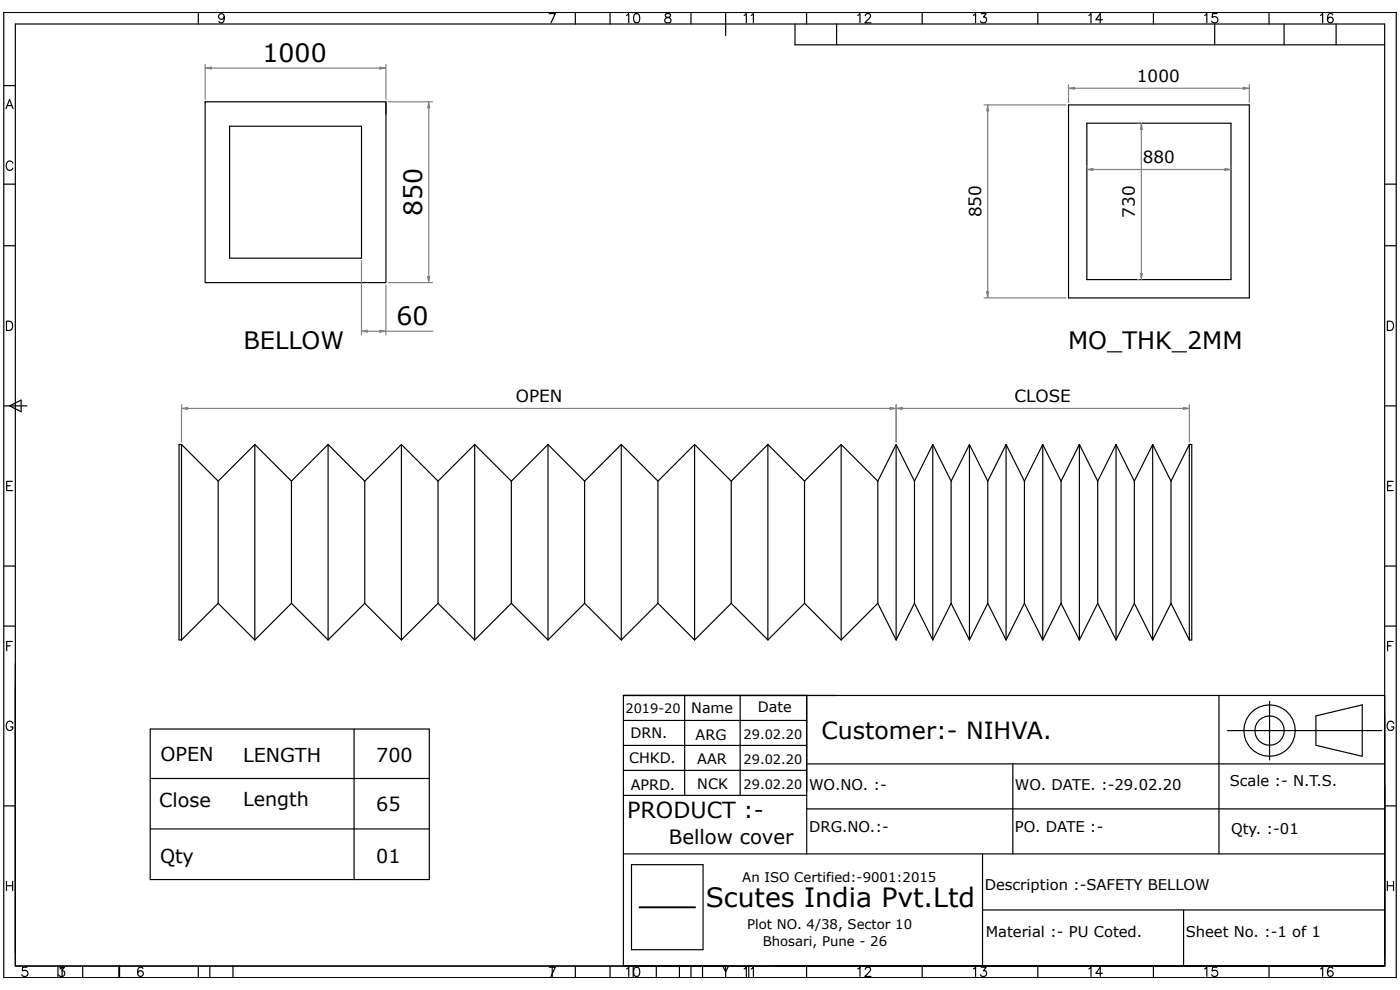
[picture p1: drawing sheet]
<svg xmlns="http://www.w3.org/2000/svg" width="297mm" height="210mm" viewBox="0 0 297 210" stroke-linecap="round" stroke-linejoin="round" font-family="sans-serif">
<!-- layer: 0 -->
<g fill="none" stroke="#000" stroke-width=".25">
<path d="M.8 18.2h2.5M.8 2.6h295.4v204.8h-295.4zM3.3 5.1h290.4v199.8h-290.4zM42.1 2.6v2.5M47.6 3.5a.61 .61 0 0 1-.9 .6 .61 .61 0 0 1-.2-1 .61 .61 0 0 1 1 .1 1.77 1.77 0 0 1-.2 1.6 .58 .58 0 0 1-.8-.2M116.5 2.9h1.3l-.9 1.9M122.1 2.6v2.5M129.4 2.6v2.5M132.9 3.3l.5-.4v1.9M134.7 3a.64 .64 0 0 1 .9 .3 .99 .99 0 0 1-.6 1.5 1.25 1.25 0 0 1-.3-1.8zM141.2 3a.4 .4 0 0 0 .2 .6 .7 .7 0 0 1 .8 .3 .7 .7 0 0 1-.1 .9 .79 .79 0 0 1-1.1-.3 .98 .98 0 0 1 1.1-1l.1-.3a.74 .74 0 0 0-1-.2zM146.6 2.6v2.5"/>
<path d="M153.9 2.6v4.9M157.9 3.3l.4-.4v1.9M159.4 3.3l.4-.4v1.9M168.7 5.1v4.4h125M171.1 2.6v2.5M177.5 5.1v4.4M182 3.3l.4-.4v1.9M183.6 3.4l.3-.5 .7 .2a.61 .61 0 0 1-.2 .8l-.9 .9h1.3M195.6 2.6v2.5M206.5 3.3l.5-.4v1.9M208.2 2.9h1l-.6 .7a.65 .65 0 0 1 .5 1.1 .65 .65 0 0 1-1.1-.2M220.2 2.6v2.5"/>
<path d="M231 3.3l.4-.4v1.9M233.9 4.2h-1.4l.9-1.3v1.9M244.7 2.6v2.5M255.6 3.3l.4-.4v1.9M257.7 5.1v4.4M258.2 2.9h-1l-.1 .8a.69 .69 0 0 1 1.1 0 .69 .69 0 0 1-.1 1 .69 .69 0 0 1-1.1-.2M269.2 2.6v2.5M272.4 5.1v4.4M280.1 3.3l.5-.4v1.9M282.7 3.2a.58 .58 0 0 0-.8-.2 1.12 1.12 0 0 0 .4 1.8 .61 .61 0 0 0 .5-.6 .61 .61 0 0 0-.6-.6 .61 .61 0 0 0-.6 .6M283.4 5.1v4.4M.8 39.1h2.5"/>
<path d="M1.3 23.1l.7-2 .8 2M1.6 22.4h.9M2.7 34.6a.72 .72 0 0 0-.8-.4 .72 .72 0 0 0-.6 .7v.5a.72 .72 0 0 0 .6 .7 .72 .72 0 0 0 .8-.4M43.5 21.6h38.4v38.4h-38.4zM48.7 26.8h28v28h-28zM81.9 21.6v2.6M293.7 39.1h2.5M.8 52.1h2.5M293.7 52.1h2.5M1.4 68.1h.6a1.05 1.05 0 0 1 .7 1 1.05 1.05 0 0 1-.7 1h-.6zM294.3 68.1h.7a1.05 1.05 0 0 1 .7 1 1.05 1.05 0 0 1-.7 1h-.7zM.8 86.1h4.9"/>
<path d="M2 86.1l2.5-1.2v2.4zM293.7 86.1h2.5M1.4 103h.8M2.6 102.1h-1.2v2h1.2M294.4 103h.7M295.6 102.1h-1.2v2h1.2M.8 132.8h2.5M.8 120.1h2.5M1.4 137h.8M2.6 136.1h-1.2v1.9M293.7 132.8h2.5M293.7 120.1h2.5"/>
<path d="M294.4 137h.7M295.6 136.1h-1.2v1.9M2.7 153.4a.72 .72 0 0 0-.8-.4 .72 .72 0 0 0-.6 .7v.5a.7 .7 0 0 0 .7 .8 .7 .7 0 0 0 .7-.8h-.4M132.2 152.8h38.9M132.2 158.1h38.9M145.2 147.5v21.2M157 147.5v21.2M171.1 147.5v33.6M258.6 147.5v33.6M260.4 155h32.7M269.3 148.7v12.5M279.2 151.9l9.8-2.4v10.9l-9.8-2.3z"/>
<path d="M293.7 147.5h-161.5v57.4M295.7 153.4a.72 .72 0 0 0-.8-.4 .72 .72 0 0 0-.6 .7v.5a.7 .7 0 0 0 .7 .8 .7 .7 0 0 0 .7-.8h-.5M132.2 163.4h38.9M132.2 168.7h38.9M171.1 162h122.6M171.1 171.6h122.6M214.9 162v19.1M132.2 181.1h161.5M208.4 181.1v23.8M208.4 193h85.3M251.1 193v11.9M12.3 204.9v2.5"/>
<circle cx="269.3" cy="155" r="3.1"/>
<circle cx="269.3" cy="155" r="5.5"/>
</g>
<!-- layer: TITLE_BLOCK -->
<g fill="none" stroke="#000" stroke-width=".25">
<path d="M.8 170.9h2.5M293.7 170.9h2.5M1.4 187v1.9M1.4 187.9h1.3M2.7 187v1.9M294.3 187.9h1.3M294.3 187v1.9M295.6 187v1.9M3.3 204.9h290.4M5.7 205.2h-.9l-.1 .8a.69 .69 0 0 1 1.1 0 .69 .69 0 0 1-.2 1 .69 .69 0 0 1-1-.2M12.6 205.2h1.1l-.6 .7a.65 .65 0 0 1 .5 1.1 .65 .65 0 0 1-1.2-.2M12.7 205.5l.5-.3v1.9"/>
<path d="M17.5 204.9v2.5M25.2 204.9v2.5M25.4 204.9v2.5M30.3 205.4a.58 .58 0 0 0-.8-.1 1.12 1.12 0 0 0 .4 1.8 .61 .61 0 0 0 .5-.6 .61 .61 0 0 0-.6-.6 .61 .61 0 0 0-.6 .6M42.1 204.9v2.5M44.5 204.9v2.5M49.4 204.9v2.5M116.5 205.2h1.3l-.9 1.9M117.1 204.9v2.5M122.1 204.9v2.5h7.3v-2.5M132.9 205.5l.5-.3v1.9M134.3 204.9v2.5"/>
<path d="M134.7 205.3a.64 .64 0 0 1 .9 .2 .99 .99 0 0 1-.6 1.6 1.25 1.25 0 0 1-.3-1.8zM139.2 204.9v2.5M144.1 204.9v2.5M146.6 204.9v2.5M149 204.9v2.5M153.3 204.9l.6 1.2 .7-1.2M153.9 204.9v2.5M157.9 205.5l.4-.3v1.9M158.9 204.9v2.5M159.4 205.5l.4-.3v1.9M171.1 204.9v2.5M182 205.5l.4-.3v1.9"/>
<path d="M183.6 205.6l.3-.4 .7 .2a.61 .61 0 0 1-.2 .8l-.9 .9h1.3M195.6 204.9v2.5M206.5 205.5l.5-.3v1.9M208.2 205.2h1l-.6 .7a.65 .65 0 0 1 .5 1.1 .65 .65 0 0 1-1.1-.2M220.2 204.9v2.5M231 205.5l.4-.3v1.9M233.9 206.5h-1.4l.9-1.3v1.9M244.7 204.9v2.5M255.6 205.5l.4-.3v1.9M258.2 205.2h-1l-.1 .8a.69 .69 0 0 1 1.1 0 .69 .69 0 0 1-.1 1 .69 .69 0 0 1-1.1-.2M269.2 204.9v2.5M280.1 205.5l.5-.3v1.9"/>
<path d="M282.7 205.4a.58 .58 0 0 0-.8-.1 1.12 1.12 0 0 0 .4 1.8 .61 .61 0 0 0 .5-.6 .61 .61 0 0 0-.6-.6 .61 .61 0 0 0-.6 .6"/>
</g>
<!-- layer: 0 -->
<path d="M82.4 21.6h9.3M91 22.9v35.8M82.4 60h9.3" fill="none" stroke="#808080" stroke-width=".25"/>
<path d="M90.7 58.7h.5l-.2 1.3z" fill="none" stroke="#808080" stroke-width=".21"/>
<path d="M90.7 58.7h.5l-.2 1.3z" fill="#808080"/>
<path d="M91 21.6l.2 1.3h-.5z" fill="none" stroke="#808080" stroke-width=".21"/>
<path d="M91 21.6l.2 1.3h-.5z" fill="#808080"/>
<path d="M43.5 13.7v7.4M44.8 14.4h35.8M81.9 13.7v7.4" fill="none" stroke="#808080" stroke-width=".25"/>
<path d="M80.6 14.2l1.3 .2-1.3 .3z" fill="none" stroke="#808080" stroke-width=".21"/>
<path d="M80.6 14.2l1.3 .2-1.3 .3z" fill="#808080"/>
<path d="M43.5 14.4l1.3-.2v.5z" fill="none" stroke="#808080" stroke-width=".21"/>
<path d="M43.5 14.4l1.3-.2v.5z" fill="#808080"/>
<path d="M31.9 154.6h59.2v32h-59.2zM75.1 154.6v32M31.9 165.1h59.2M31.9 175.8h59.2" fill="none" stroke="#000" stroke-width=".25"/>
<path d="M76.7 55.3v15.7M78 70.3h2.6M81.9 60.5v10.5M81.9 70.3h9.9" fill="none" stroke="#808080" stroke-width=".25"/>
<path d="M76.7 70.3l1.3-.3v.5z" fill="none" stroke="#808080" stroke-width=".21"/>
<path d="M76.7 70.3l1.3-.3v.5z" fill="#808080"/>
<path d="M80.6 70l1.3 .3-1.3 .2z" fill="none" stroke="#808080" stroke-width=".21"/>
<path d="M80.6 70l1.3 .3-1.3 .2z" fill="#808080"/>
<path d="M134 183.4h15.2v18h-15.2z" fill="none" stroke="#000" stroke-width=".25"/>
<path d="M135.6 192.4h11.9v.1h-11.9z" fill="#000" stroke="#000" stroke-width=".25"/>
<!-- layer: G-190702_16 -->
<path d="M226.7 22.3h38.3v40.9h-38.3zM230.6 26.1h30.5v33.2h-30.5z" fill="none" stroke="#000" stroke-width=".25"/>
<!-- layer: 0 -->
<path d="M226.7 17.9v3.8M228 18.7h35.7M265 17.9v3.8" fill="none" stroke="#808080" stroke-width=".25"/>
<path d="M263.7 18.5l1.3 .2-1.3 .2z" fill="none" stroke="#808080" stroke-width=".21"/>
<path d="M263.7 18.5l1.3 .2-1.3 .2z" fill="#808080"/>
<path d="M226.7 18.7l1.3-.2v.4z" fill="none" stroke="#808080" stroke-width=".21"/>
<path d="M226.7 18.7l1.3-.2v.4z" fill="#808080"/>
<path d="M208.8 22.3h17.4M209.5 23.5v38.4M208.8 63.2h17.4" fill="none" stroke="#808080" stroke-width=".25"/>
<path d="M209.5 22.3l.3 1.2h-.5z" fill="none" stroke="#808080" stroke-width=".21"/>
<path d="M209.5 22.3l.3 1.2h-.5z" fill="#808080"/>
<path d="M209.3 61.9h.5l-.3 1.3z" fill="none" stroke="#808080" stroke-width=".21"/>
<path d="M209.3 61.9h.5l-.3 1.3z" fill="#808080"/>
<path d="M230.6 35.2v.2M231.9 36h28M261.1 35.2v.2" fill="none" stroke="#808080" stroke-width=".25"/>
<path d="M230.6 36l1.3-.3v.5z" fill="none" stroke="#808080" stroke-width=".21"/>
<path d="M230.6 36l1.3-.3v.5z" fill="#808080"/>
<path d="M259.9 35.7l1.2 .3-1.2 .2z" fill="none" stroke="#808080" stroke-width=".21"/>
<path d="M259.9 35.7l1.2 .3-1.2 .2z" fill="#808080"/>
<path d="M241.3 26.1h.3M242.1 27.4v30.6M241.3 59.3h.3" fill="none" stroke="#808080" stroke-width=".25"/>
<path d="M242.1 26.1l.2 1.3h-.4z" fill="none" stroke="#808080" stroke-width=".21"/>
<path d="M242.1 26.1l.2 1.3h-.4z" fill="#808080"/>
<path d="M241.9 58h.4l-.2 1.3z" fill="none" stroke="#808080" stroke-width=".21"/>
<path d="M241.9 58h.4l-.2 1.3z" fill="#808080"/>
<g fill="none" stroke="#000" stroke-width=".25">
<path d="M54.1 94.3v41.4M54.1 94.3l-7.8 7.8M54.1 94.3l7.7 7.8M69.6 94.3v41.4M69.6 94.3l-7.8 7.8M69.6 94.3l7.8 7.8M85.2 94.3v41.4M85.2 94.3l-7.8 7.8M85.2 94.3l7.7 7.8M100.7 94.3v41.4M100.7 94.3l-7.8 7.8M100.7 94.3l7.8 7.8"/>
<path d="M116.3 94.3v41.4M116.3 94.3l-7.8 7.8M116.3 94.3l7.7 7.8M131.8 94.3v41.4M131.8 94.3l-7.8 7.8M131.8 94.3l7.8 7.8M147.4 94.3v41.4M147.4 94.3l-7.8 7.8M147.4 94.3l7.7 7.8M162.9 94.3v41.4M162.9 94.3l-7.8 7.8M162.9 94.3l7.8 7.8"/>
<path d="M178.4 94.3v41.4M178.4 94.3l-7.7 7.8M178.4 94.3l7.8 7.8M190.1 94.3v41.4M190.1 94.3l-3.9 7.8M190.1 94.3l3.9 7.8M197.9 94.3v41.4M197.9 94.3l-3.9 7.8M197.9 94.3l3.9 7.8M205.7 94.3v41.4M205.7 94.3l-3.9 7.8M205.7 94.3l3.8 7.8"/>
<path d="M213.4 94.3v41.4M213.4 94.3l-3.9 7.8M213.4 94.3l3.9 7.8M221.2 94.3v41.4M221.2 94.3l-3.9 7.8M221.2 94.3l3.9 7.8M229 94.3v41.4M229 94.3l-3.9 7.8M229 94.3l3.9 7.8M236.8 94.3v41.4M236.8 94.3l-3.9 7.8M236.8 94.3l3.8 7.8"/>
<path d="M244.5 94.3v41.4M244.5 94.3l-3.9 7.8M244.5 94.3l3.9 7.8M46.3 102.1l-7.8-7.8v41.4l7.8-7.7M46.3 102.1v25.9M61.8 102.1v25.9M77.4 102.1v25.9M92.9 102.1v25.9M108.5 102.1v25.9M124 102.1v25.9M139.6 102.1v25.9M155.1 102.1v25.9"/>
<path d="M170.7 102.1v25.9M186.2 102.1v25.9M194 102.1v25.9M201.8 102.1v25.9M209.5 102.1v25.9M217.3 102.1v25.9M225.1 102.1v25.9M232.9 102.1v25.9M240.6 102.1v25.9M248.4 102.1v25.9M248.4 102.1l3.9-7.8v41.4l-3.9-7.7M46.3 128l7.8 7.7"/>
<path d="M61.8 128l-7.7 7.7M61.8 128l7.8 7.7M77.4 128l-7.8 7.7M77.4 128l7.8 7.7M92.9 128l-7.7 7.7M92.9 128l7.8 7.7M108.5 128l-7.8 7.7M108.5 128l7.8 7.7M124 128l-7.7 7.7M124 128l7.8 7.7M139.6 128l-7.8 7.7M139.6 128l7.8 7.7"/>
<path d="M155.1 128l-7.7 7.7M155.1 128l7.8 7.7M170.7 128l-7.8 7.7M170.7 128l7.7 7.7M186.2 128l-7.8 7.7M186.2 128l3.9 7.7M194 128l-3.9 7.7M194 128l3.9 7.7M201.8 128l-3.9 7.7M201.8 128l3.9 7.7M209.5 128l-3.8 7.7M209.5 128l3.9 7.7"/>
<path d="M217.3 128l-3.9 7.7M217.3 128l3.9 7.7M225.1 128l-3.9 7.7M225.1 128l3.9 7.7M232.9 128l-3.9 7.7M232.9 128l3.9 7.7M240.6 128l-3.8 7.7M240.6 128l3.9 7.7M248.4 128l-3.9 7.7"/>
</g>
<path d="M38.5 85.9v7.9M39.8 86.6h149M190.1 85.9v7.9" fill="none" stroke="#808080" stroke-width=".25"/>
<path d="M38.5 86.6l1.3-.2v.5z" fill="none" stroke="#808080" stroke-width=".21"/>
<path d="M38.5 86.6l1.3-.2v.5z" fill="#808080"/>
<path d="M188.8 86.4l1.3 .2-1.3 .3z" fill="none" stroke="#808080" stroke-width=".21"/>
<path d="M188.8 86.4l1.3 .2-1.3 .3z" fill="#808080"/>
<path d="M190.1 85.9v7.9M191.4 86.6h59.6M252.3 85.9v7.9" fill="none" stroke="#808080" stroke-width=".25"/>
<path d="M190.1 86.6l1.3-.2v.5z" fill="none" stroke="#808080" stroke-width=".21"/>
<path d="M190.1 86.6l1.3-.2v.5z" fill="#808080"/>
<path d="M251 86.4l1.3 .2-1.3 .3z" fill="none" stroke="#808080" stroke-width=".21"/>
<path d="M251 86.4l1.3 .2-1.3 .3z" fill="#808080"/>
<path d="M38.5 94.3h-.5v41.4h.5M252.3 94.3h.5v41.4h-.5" fill="none" stroke="#000" stroke-width=".25"/>
<text font-size="5.6" x="149.7" y="192.3">Scutes India Pvt.Ltd</text>
<g font-size="5.3">
<text x="55.7" y="13.1">1000</text>
<text x="89.6" y="45.9" transform="rotate(-90 89.6 45.9)">850</text>
<text x="84.1" y="68.9">60</text>
</g>
<g font-size="5.1">
<text x="51.7" y="74.1">BELLOW</text>
<text x="226.6" y="74.1">MO_THK_2MM</text>
</g>
<text font-size="5" x="174.3" y="156.8">Customer:- NIHVA.</text>
<text font-size="4.7" x="133" y="173.5">PRODUCT :-</text>
<text font-size="4.2" x="141.9" y="179">Bellow cover</text>
<g font-size="4.1">
<text x="34" y="161.4">OPEN</text>
<text x="51.6" y="161.6">LENGTH</text>
<text x="79.8" y="161.6">700</text>
<text x="33.8" y="171.3">Close</text>
<text x="51.6" y="170.9">Length</text>
<text x="79.8" y="172.1">65</text>
<text x="33.9" y="183.1">Qty</text>
<text x="79.8" y="183">01</text>
</g>
<g font-size="3.6">
<text x="241.2" y="17.4">1000</text>
<text x="242.5" y="34.6">880</text>
<text x="208.2" y="46.1" transform="rotate(-90 208.2 46.1)">850</text>
<text x="240.8" y="46.1" transform="rotate(-90 240.8 46.1)">730</text>
<text x="109.4" y="85.3">OPEN</text>
<text x="215.2" y="85.3">CLOSE</text>
</g>
<g font-size="3.1">
<text x="171.6" y="167.5">WO.NO. :-</text>
<text x="215.3" y="167.5">WO. DATE. :-29.02.20</text>
<text x="260.9" y="166.8">Scale :- N.T.S.</text>
<text x="171.6" y="176.4">DRG.NO.:-</text>
<text x="215.3" y="176.4">PO. DATE :-</text>
<text x="261.2" y="176.8">Qty. :-01</text>
<text x="208.9" y="188.8">Description :-SAFETY BELLOW</text>
<text x="209.1" y="198.7">Material :- PU Coted.</text>
<text x="251.5" y="198.7">Sheet No. :-1 of 1</text>
</g>
<g font-size="3">
<text x="146.6" y="151.2">Name</text>
<text x="160.8" y="151.1">Date</text>
<text x="133.5" y="161.8">CHKD.</text>
<text x="133.7" y="156.6">DRN.</text>
<text x="147.6" y="156.9">ARG</text>
<text x="133.8" y="167.6">APRD.</text>
<text x="147.9" y="167.4">NCK</text>
<text x="147.9" y="162.1">AAR</text>
</g>
<g font-size="2.8">
<text x="157.5" y="187.1">An ISO Certified:-9001:2015</text>
<text x="158.5" y="197">Plot NO. 4/38, Sector 10</text>
<text x="161.8" y="200.6">Bhosari, Pune - 26</text>
</g>
<g font-size="2.7">
<text x="132.7" y="151.2">2019-20</text>
<text x="157.7" y="156.8">29.02.20</text>
<text x="157.7" y="162.1">29.02.20</text>
<text x="157.7" y="167.4">29.02.20</text>
</g>
</svg>
